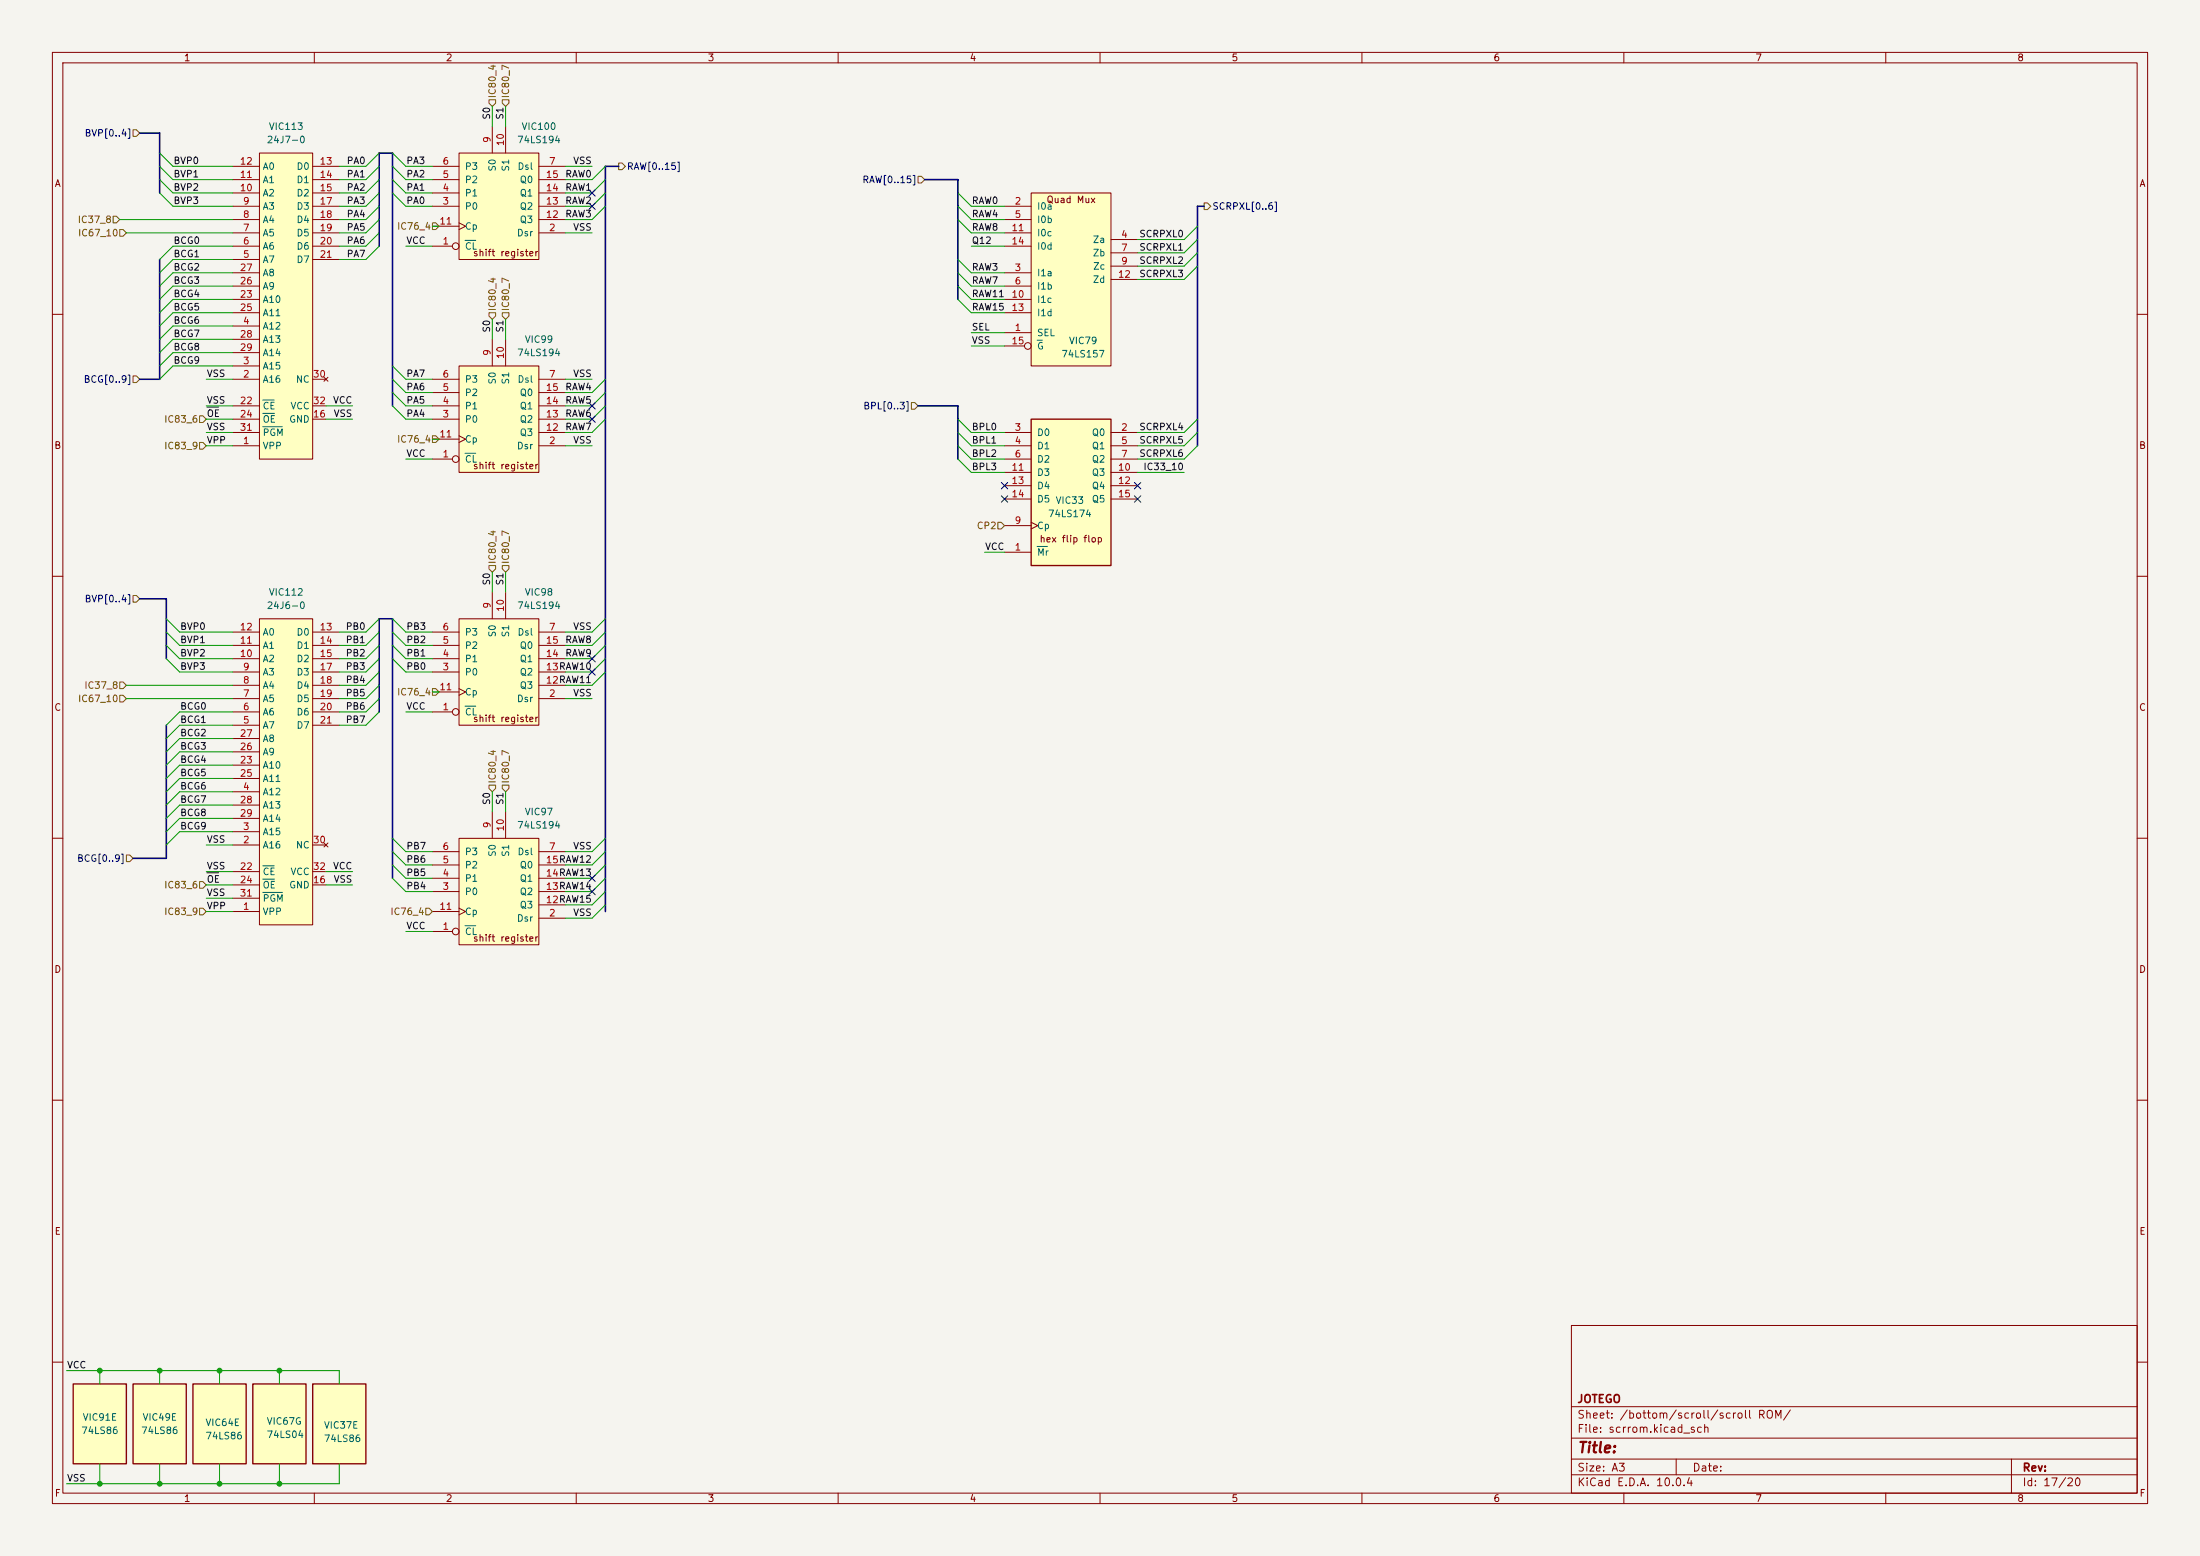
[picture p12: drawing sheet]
<svg xmlns="http://www.w3.org/2000/svg" width="420mm" height="297mm" viewBox="0 0 420 297" stroke-linecap="round" stroke-linejoin="round" font-family="sans-serif">
<path d="M0 0h420v297h-420z" fill="#f5f4ef" stroke="#f5f4ef" stroke-width=".19"/>
<g fill="none" stroke="#840000" stroke-width=".19">
<path d="M10 10h400v277h-400zM12 12h396v273h-396zM60 10v2M110 10v2M160 10v2M210 10v2M260 10v2M310 10v2M360 10v2M10 60h2M408 60h2M10 110h2"/>
<path d="M408 110h2M10 160h2M408 160h2M10 210h2M408 210h2M300 253h108v32h-108zM10 260h2M300 278.5h108M300 274.5h108M300 268.5h108M320 278.5v3M384 278.5v6.5"/>
<path d="M408 260h2M60 285v2M110 285v2M160 285v2M210 285v2M260 285v2M300 281.5h108M310 285v2M360 285v2"/>
</g>
<path d="M196.8 36.8h15.3v33.1h-15.3z" fill="#ffffc2"/>
<g fill="none" stroke="#840000" stroke-width=".19">
<path d="M191.8 39.4h5M196.8 36.8h15.3v33.1h-15.3zM191.8 52.1h5M191.8 41.9h5M191.8 54.6h5M191.8 57.2h5M191.8 44.5h5M191.8 59.7h5M191.8 47h5M212.1 45.7h5.1M212.1 48.3h5.1M212.1 50.8h5.1"/>
<path d="M212.1 53.3h5.1M191.8 63.5h5M191.8 66h3.8"/>
<circle cx="196.2" cy="66" r=".63"/>
</g>
<path d="M198 64.9h1" fill="none" stroke="#006464" stroke-width=".19"/>
<path d="M49.5 118.1h10.2v58.4h-10.2z" fill="#ffffc2"/>
<g fill="none" stroke="#840000" stroke-width=".19">
<path d="M49.5 118.1h10.2v58.4h-10.2zM44.4 138.4h5.1M44.4 135.9h5.1M44.4 133.4h5.1M44.4 130.8h5.1M44.4 128.3h5.1M44.4 125.7h5.1M44.4 123.2h5.1M44.4 120.7h5.1M59.7 138.4h5.1M59.7 135.9h5.1M59.7 133.4h5.1"/>
<path d="M59.7 130.8h5.1M59.7 128.3h5.1M59.7 125.7h5.1M59.7 123.2h5.1M59.7 120.7h5.1M44.4 158.8h5.1M44.4 151.1h5.1M44.4 146.1h5.1M44.4 148.6h5.1M44.4 143.5h5.1M44.4 141h5.1M44.4 153.7h5.1"/>
<path d="M44.4 156.2h5.1M44.4 161.3h5.1M44.4 174h5.1M44.4 168.9h5.1M44.4 166.4h5.1M44.4 171.5h5.1M59.7 161.3h2.5M59.7 168.9h2.5M59.7 166.4h2.5M61.8 160.9l.8 .8M62.6 160.9l-.8 .8"/>
</g>
<path d="M50.2 165.3h2.1M50.2 167.8h2.2M50.2 170.3h3.7" fill="none" stroke="#006464" stroke-width=".19"/>
<path d="M87.6 118.1h15.3v20.3h-15.3z" fill="#ffffc2"/>
<g fill="none" stroke="#840000" stroke-width=".19">
<path d="M87.6 118.1h15.3v20.3h-15.3zM94 113v5.1M96.5 113v5.1M82.5 135.9h3.9M82.5 128.3h5.1M82.5 125.7h5.1M82.5 123.2h5.1M82.5 120.7h5.1M82.5 132.1h5.1M87.6 131.4l1.3 .7-1.3 .6M102.9 133.4h5M102.9 128.3h5"/>
<path d="M102.9 125.7h5M102.9 123.2h5M102.9 120.7h5M102.9 130.8h5"/>
<circle cx="87" cy="135.9" r=".63"/>
</g>
<path d="M88.8 134.8h2" fill="none" stroke="#006464" stroke-width=".19"/>
<path d="M87.6 69.9h15.3v20.3h-15.3z" fill="#ffffc2"/>
<g fill="none" stroke="#840000" stroke-width=".19">
<path d="M82.5 77.5h5.1M82.5 74.9h5.1M82.5 72.4h5.1M87.6 69.9h15.3v20.3h-15.3zM94 64.8v5.1M96.5 64.8v5.1M102.9 77.5h5M102.9 74.9h5M102.9 72.4h5M82.5 87.6h3.9M82.5 80h5.1M82.5 83.8h5.1"/>
<path d="M87.6 83.2l1.3 .6-1.3 .7M102.9 85.1h5M102.9 80h5M102.9 82.6h5"/>
<circle cx="87" cy="87.6" r=".63"/>
</g>
<path d="M88.8 86.5h2" fill="none" stroke="#006464" stroke-width=".19"/>
<path d="M49.5 29.2h10.2v58.4h-10.2z" fill="#ffffc2"/>
<g fill="none" stroke="#840000" stroke-width=".19">
<path d="M44.4 39.4h5.1M44.4 36.8h5.1M44.4 34.3h5.1M44.4 31.8h5.1M49.5 29.2h10.2v58.4h-10.2zM59.7 39.4h5.1M59.7 36.8h5.1M59.7 34.3h5.1M59.7 31.8h5.1M44.4 49.5h5.1M44.4 47h5.1M44.4 44.5h5.1"/>
<path d="M44.4 41.9h5.1M44.4 57.2h5.1M44.4 59.7h5.1M44.4 54.6h5.1M44.4 52.1h5.1M59.7 49.5h5.1M59.7 47h5.1M59.7 44.5h5.1M59.7 41.9h5.1M44.4 72.4h5.1M44.4 69.9h5.1M44.4 62.2h5.1"/>
<path d="M44.4 77.5h5.1M44.4 64.8h5.1M44.4 67.3h5.1M59.7 72.4h2.5M59.7 77.5h2.5M61.8 72l.8 .8M62.6 72l-.8 .8M44.4 85.1h5.1M44.4 80h5.1M44.4 82.6h5.1M59.7 80h2.5"/>
</g>
<path d="M50.2 76.4h2.1M50.2 78.9h2.2M50.2 81.4h3.7" fill="none" stroke="#006464" stroke-width=".19"/>
<path d="M87.6 29.2h15.3v20.3h-15.3z" fill="#ffffc2"/>
<g fill="none" stroke="#840000" stroke-width=".19">
<path d="M82.5 39.4h5.1M82.5 36.8h5.1M82.5 34.3h5.1M82.5 31.8h5.1M87.6 29.2h15.3v20.3h-15.3zM94 24.1v5.1M96.5 24.1v5.1M102.9 39.4h5M102.9 36.8h5M102.9 34.3h5M102.9 31.8h5M82.5 47h3.9"/>
<path d="M82.5 43.2h5.1M87.6 42.5l1.3 .7-1.3 .6M102.9 44.5h5M102.9 41.9h5"/>
<circle cx="87" cy="47" r=".63"/>
</g>
<path d="M88.8 45.9h2" fill="none" stroke="#006464" stroke-width=".19"/>
<path d="M48.3 264.2h10.1v15.2h-10.1z" fill="#ffffc2"/>
<path d="M48.3 264.2h10.1v15.2h-10.1z" fill="none" stroke="#840000" stroke-width=".25"/>
<path d="M59.7 264.2h10.1v15.2h-10.1z" fill="#ffffc2"/>
<path d="M59.7 264.2h10.1v15.2h-10.1z" fill="none" stroke="#840000" stroke-width=".25"/>
<path d="M36.8 264.2h10.2v15.2h-10.2z" fill="#ffffc2"/>
<path d="M36.8 264.2h10.2v15.2h-10.2z" fill="none" stroke="#840000" stroke-width=".25"/>
<path d="M87.6 160h15.3v20.3h-15.3z" fill="#ffffc2"/>
<g fill="none" stroke="#840000" stroke-width=".19">
<path d="M94 154.9v5.1M96.5 154.9v5.1M82.5 177.8h3.9M82.5 170.2h5.1M82.5 167.6h5.1M82.5 165.1h5.1M82.5 162.6h5.1M82.5 174h5.1M87.6 160h15.3v20.3h-15.3zM87.6 173.4l1.3 .6-1.3 .6M102.9 175.3h5M102.9 170.2h5"/>
<path d="M102.9 167.6h5M102.9 165.1h5M102.9 162.6h5M102.9 172.7h5"/>
<circle cx="87" cy="177.8" r=".63"/>
</g>
<path d="M88.8 176.7h2" fill="none" stroke="#006464" stroke-width=".19"/>
<path d="M14 264.2h10.1v15.2h-10.1z" fill="#ffffc2"/>
<path d="M14 264.2h10.1v15.2h-10.1z" fill="none" stroke="#840000" stroke-width=".25"/>
<path d="M25.4 264.2h10.2v15.2h-10.2z" fill="#ffffc2"/>
<path d="M25.4 264.2h10.2v15.2h-10.2z" fill="none" stroke="#840000" stroke-width=".25"/>
<path d="M196.8 80h15.3v28h-15.3z" fill="#ffffc2"/>
<path d="M196.8 80h15.3v28h-15.3z" fill="none" stroke="#840000" stroke-width=".25"/>
<g fill="none" stroke="#840000" stroke-width=".19">
<path d="M191.8 82.6h5M191.8 85.1h5M191.8 87.6h5M191.8 90.2h5M191.8 92.7h5M191.8 95.3h5M196.8 99.7l1.3 .6-1.3 .7M212.1 82.6h5.1M212.1 85.1h5.1M212.1 87.6h5.1M212.1 90.2h5.1M212.1 92.7h5.1"/>
<path d="M212.1 95.3h5.1M191.8 105.4h5M191.8 100.3h5"/>
</g>
<path d="M198 104.3h2" fill="none" stroke="#006464" stroke-width=".19"/>
<g fill="none" stroke="#725600" stroke-width=".19">
<path d="M93.3 19.1h1.3v.6l-.6 .6-.7-.6zM95.9 19.1h1.3v.6l-.7 .6-.6-.6zM25.4 24.8h.6l.7 .6-.7 .6h-.6zM118.1 31.1h.6l.7 .7-.7 .6h-.6zM175.3 33.7h.6l.6 .6-.6 .6h-.6zM229.9 38.7h.6l.6 .7-.6 .6h-.6zM21.6 41.3h.6l.7 .6-.7 .6h-.6zM22.9 43.8h.6l.6 .7-.6 .6h-.6zM82.5 42.5h.7l.6 .7-.6 .6h-.7zM93.3 59.7h1.3v.6l-.6 .7-.7-.7zM95.9 59.7h1.3v.6l-.7 .7-.6-.7zM25.4 71.8h.6l.7 .6-.7 .6h-.6z"/>
<path d="M38.1 79.4h.6l.7 .6-.7 .6h-.6zM174 76.8h.6l.7 .7-.7 .6h-.6zM38.1 84.5h.6l.7 .6-.7 .6h-.6zM82.5 83.2h.7l.6 .6-.6 .7h-.7zM190.5 99.7h.6l.7 .6-.7 .7h-.6zM25.4 113.7h.6l.7 .6-.7 .6h-.6zM93.3 108h1.3v.6l-.6 .6-.7-.6zM95.9 108h1.3v.6l-.7 .6-.6-.6zM22.9 132.7h.6l.6 .7-.6 .6h-.6zM22.9 130.2h.6l.6 .6-.6 .6h-.6zM82.5 131.4h.7l.6 .7-.6 .6h-.7zM93.3 149.9h1.3v.6l-.6 .6-.7-.6z"/>
<path d="M95.9 149.9h1.3v.6l-.7 .6-.6-.6zM24.1 163.2h.7l.6 .6-.6 .7h-.7zM38.1 168.3h.6l.7 .6-.7 .6h-.6zM38.1 173.4h.6l.7 .6-.7 .6h-.6zM81.3 173.4h.6l.6 .6-.6 .6h-.6z"/>
</g>
<path d="M39.5 77.7h2.2M39.5 166.6h2.2" fill="none" stroke="#0f0f0f" stroke-width=".19"/>
<path d="M26.7 25.4h3.8v11.4M118.1 31.8h-2.5v142.2M176.5 34.3h6.4v22.9M229.9 39.4h-1.3v45.7M30.5 49.5v22.9h-3.8M72.4 47v-17.8h2.5v48.3M175.3 77.5h7.6v10.1M26.7 114.3h5v11.4M31.7 138.4v25.4h-6.3M72.4 135.9v-17.8h2.5v49.5" fill="none" stroke="#000084" stroke-width=".3"/>
<g fill="none" stroke="#009600" stroke-width=".19">
<path d="M30.5 34.3l2.5 2.5h11.4M30.5 36.8l2.5 2.6h11.4M30.5 31.8l2.5 2.5h11.4M30.5 29.2l2.5 2.6h11.4M72.4 39.4l-2.6 2.5h-5M72.4 34.3l-2.6 2.5h-5M72.4 36.8l-2.6 2.6h-5M72.4 31.8l-2.6 2.5h-5M72.4 29.2l-2.6 2.6h-5M74.9 34.3l2.6 2.5h5M74.9 36.8l2.6 2.6h5M74.9 31.8l2.6 2.5h5"/>
<path d="M74.9 29.2l2.6 2.6h5M94 20.3v3.8M96.5 20.3v3.8M107.9 31.8h5.1M115.6 39.4l-2.6 2.5h-5.1M115.6 34.3l-2.6 2.5h-5.1M115.6 36.8l-2.6 2.6h-5.1M115.6 31.8l-2.6 2.5h-5.1M182.9 39.4l2.5 2.5h6.4M182.9 36.8l2.5 2.6h6.4M22.9 41.9h21.5M24.1 44.5h20.3"/>
<path d="M44.4 52.1h-11.4l-2.5 2.5M44.4 54.6h-11.4l-2.5 2.6M44.4 57.2h-11.4l-2.5 2.5M44.4 59.7h-11.4l-2.5 2.5M44.4 47h-11.4l-2.5 2.5M44.4 49.5h-11.4l-2.5 2.6M72.4 41.9l-2.6 2.6h-5M72.4 44.5l-2.6 2.5h-5M72.4 47l-2.6 2.5h-5M77.5 47h5M82.5 43.2h1.3M107.9 44.5h5.1"/>
<path d="M182.9 49.5l2.5 2.6h6.4M182.9 52.1l2.5 2.5h6.4M182.9 54.6l2.5 2.6h6.4M182.9 57.2l2.5 2.5h6.4M182.9 41.9l2.5 2.6h6.4M185.4 47h6.4M228.6 50.8l-2.5 2.5h-8.9M228.6 48.3l-2.5 2.5h-8.9M228.6 43.2l-2.5 2.5h-8.9M228.6 45.7l-2.5 2.6h-8.9M39.4 72.4h5M39.4 77.5h5"/>
<path d="M44.4 62.2h-11.4l-2.5 2.6M44.4 64.8h-11.4l-2.5 2.5M44.4 67.3h-11.4l-2.5 2.6M44.4 69.9h-11.4l-2.5 2.5M62.2 77.5h5.1M74.9 72.4l2.6 2.5h5M74.9 69.9l2.6 2.5h5M74.9 74.9l2.6 2.6h5M74.9 77.5l2.6 2.5h5M94 61v3.8M96.5 61v3.8M107.9 72.4h5.1"/>
<path d="M115.6 72.4l-2.6 2.5h-5.1M115.6 74.9l-2.6 2.6h-5.1M115.6 77.5l-2.6 2.5h-5.1M185.4 63.5h6.4M185.4 66h6.4M39.4 85.1h5M39.4 82.6h5M39.4 80h5M62.2 80h5.1M77.5 87.6h5M82.5 83.8h1.3M107.9 85.1h5.1"/>
<path d="M115.6 80l-2.6 2.6h-5.1M182.9 87.6l2.5 2.6h6.4M182.9 85.1l2.5 2.5h6.4M182.9 82.6l2.5 2.5h6.4M182.9 80l2.5 2.6h6.4M217.2 90.2h8.9M228.6 85.1l-2.5 2.5h-8.9M228.6 82.6l-2.5 2.5h-8.9M228.6 80l-2.5 2.6h-8.9M31.7 118.1l2.6 2.6h10.1M72.4 118.1l-2.6 2.6h-5M74.9 118.1l2.6 2.6h5"/>
<path d="M94 109.2v3.8M96.5 109.2v3.8M115.6 118.1l-2.6 2.6h-5.1M188 105.4h3.8M24.1 133.4h20.3M24.1 130.8h20.3M31.7 125.7l2.6 2.6h10.1M31.7 120.7l2.6 2.5h10.1M31.7 123.2l2.6 2.5h10.1M44.4 135.9h-10.1l-2.6 2.5M44.4 138.4h-10.1l-2.6 2.6M72.4 133.4l-2.6 2.5h-5"/>
<path d="M72.4 125.7l-2.6 2.6h-5M72.4 135.9l-2.6 2.5h-5M72.4 130.8l-2.6 2.6h-5M72.4 120.7l-2.6 2.5h-5M72.4 128.3l-2.6 2.5h-5M72.4 123.2l-2.6 2.5h-5M74.9 125.7l2.6 2.6h5M74.9 120.7l2.6 2.5h5M74.9 123.2l2.6 2.5h5M77.5 135.9h5M82.5 132.1h1.3M107.9 133.4h5.1"/>
<path d="M115.6 125.7l-2.6 2.6h-5.1M115.6 120.7l-2.6 2.5h-5.1M115.6 128.3l-2.6 2.5h-5.1M115.6 123.2l-2.6 2.5h-5.1M44.4 143.5h-10.1l-2.6 2.6M44.4 156.2h-10.1l-2.6 2.6M44.4 146.1h-10.1l-2.6 2.5M44.4 148.6h-10.1l-2.6 2.5M44.4 158.8h-10.1l-2.6 2.5M44.4 153.7h-10.1l-2.6 2.5M44.4 151.1h-10.1l-2.6 2.6M44.4 141h-10.1l-2.6 2.5"/>
<path d="M94 151.1v3.8M96.5 151.1v3.8M39.4 166.4h5M39.4 174h5M39.4 168.9h5M39.4 171.5h5M39.4 161.3h5M62.2 166.4h5.1M62.2 168.9h5.1M74.9 160l2.6 2.6h5M74.9 165.1l2.6 2.5h5M74.9 162.6l2.6 2.5h5"/>
<path d="M74.9 167.6l2.6 2.6h5M77.5 177.8h5M115.6 160l-2.6 2.6h-5.1M115.6 165.1l-2.6 2.5h-5.1M115.6 172.7l-2.6 2.6h-5.1M115.6 162.6l-2.6 2.5h-5.1M115.6 167.6l-2.6 2.6h-5.1M115.6 170.2l-2.6 2.5h-5.1M12.7 261.6h52.1v2.6M19 261.6v2.6M19 279.4v3.8M30.5 261.6v2.6"/>
<path d="M30.5 279.4v3.8M41.9 261.6v2.6M41.9 279.4v3.8M53.3 261.6v2.6M53.3 279.4v3.8M64.8 279.4v3.8h-52.1"/>
</g>
<g fill="none" stroke="#000084" stroke-width=".19">
<path d="M112.4 38.8l1.2 1.2M112.4 36.2l1.2 1.2M113.6 38.8l-1.2 1.2M113.6 36.2l-1.2 1.2M112.4 79.4l1.2 1.2M112.4 76.9l1.2 1.2M113.6 79.4l-1.2 1.2M113.6 76.9l-1.2 1.2M191.2 94.6l1.2 1.3M191.2 92.1l1.2 1.2M192.4 94.6l-1.2 1.3M192.4 92.1l-1.2 1.2"/>
<path d="M216.6 92.1l1.2 1.2M216.6 94.6l1.2 1.3M217.8 92.1l-1.2 1.2M217.8 94.6l-1.2 1.3M112.4 127.7l1.2 1.2M112.4 125.1l1.2 1.2M113.6 127.7l-1.2 1.2M113.6 125.1l-1.2 1.2M112.4 169.6l1.2 1.2M112.4 167l1.2 1.2M113.6 169.6l-1.2 1.2M113.6 167l-1.2 1.2"/>
</g>
<g fill="#009600" stroke="#009600" stroke-width=".19">
<circle cx="19" cy="261.6" r=".46"/>
<circle cx="30.5" cy="261.6" r=".46"/>
<circle cx="53.3" cy="261.6" r=".46"/>
<circle cx="53.3" cy="283.2" r=".46"/>
<circle cx="41.9" cy="283.2" r=".46"/>
<circle cx="19" cy="283.2" r=".46"/>
<circle cx="41.9" cy="261.6" r=".46"/>
<circle cx="30.5" cy="283.2" r=".46"/>
</g>
<text font-size="2" fill="#840000" x="301" y="277.8">Title:</text>
<g font-size="1.5" fill="#840000">
<text x="301" y="268.1">JOTEGO</text>
<text x="301" y="273.8">File: scrrom.kicad_sch</text>
<text x="301" y="271.1">Sheet: /bottom/scroll/scroll ROM/</text>
<text x="301" y="281.2">Size: A3</text>
<text x="323" y="281.2">Date:</text>
<text x="386" y="281.2">Rev:</text>
<text x="301" y="284">KiCad E.D.A. 10.0.4</text>
<text x="386" y="284">Id: 17/20</text>
</g>
<g font-size="1.3" fill="#840000">
<text x="35" y="12">1</text>
<text x="85" y="12">2</text>
<text x="135" y="12">3</text>
<text x="185" y="12">4</text>
<text x="235" y="12">5</text>
<text x="285" y="12">6</text>
<text x="335" y="12">7</text>
<text x="385" y="12">8</text>
<text x="10.3" y="36">A</text>
<text x="408.3" y="36">A</text>
<text x="199.7" y="39.1">Quad Mux</text>
<text x="90.2" y="49.2">shift register</text>
<text x="10.3" y="86">B</text>
<text x="90.2" y="89.9">shift register</text>
<text x="408.2" y="86">B</text>
<text x="198.4" y="103.8">hex flip flop</text>
<text x="10.3" y="136">C</text>
<text x="408.2" y="136">C</text>
<text x="90.2" y="138.1">shift register</text>
<text x="10.3" y="186">D</text>
<text x="90.2" y="180">shift register</text>
<text x="408.2" y="186">D</text>
<text x="10.3" y="236">E</text>
<text x="408.3" y="236">E</text>
<text x="10.3" y="286">F</text>
<text x="35" y="287">1</text>
<text x="85" y="287">2</text>
<text x="135" y="287">3</text>
<text x="185" y="287">4</text>
<text x="235" y="287">5</text>
<text x="285" y="287">6</text>
<text x="335" y="287">7</text>
<text x="385" y="287">8</text>
<text x="408.3" y="286">F</text>
</g>
<g font-size="1.3" fill="#0f0f0f">
<text x="93.9" y="22.9" transform="rotate(-90 93.9 22.9)">S0</text>
<text x="96.4" y="22.9" transform="rotate(-90 96.4 22.9)">S1</text>
<text x="33" y="31.6">BVP0</text>
<text x="33" y="34.2">BVP1</text>
<text x="66.1" y="34.2">PA1</text>
<text x="66.1" y="31.6">PA0</text>
<text x="77.5" y="34.2">PA2</text>
<text x="77.5" y="31.6">PA3</text>
<text x="107.8" y="34.2">RAW0</text>
<text x="109.3" y="31.6">VSS</text>
<text x="33" y="36.7">BVP2</text>
<text x="33" y="39.2">BVP3</text>
<text x="66.1" y="39.2">PA3</text>
<text x="66.1" y="41.8">PA4</text>
<text x="66.1" y="36.7">PA2</text>
<text x="77.5" y="36.7">PA1</text>
<text x="77.5" y="39.2">PA0</text>
<text x="107.8" y="36.7">RAW1</text>
<text x="107.8" y="39.2">RAW2</text>
<text x="107.8" y="41.8">RAW3</text>
<text x="185.4" y="39.2">RAW0</text>
<text x="185.4" y="41.8">RAW4</text>
<text x="33" y="46.9">BCG0</text>
<text x="66.1" y="46.9">PA6</text>
<text x="66.1" y="44.3">PA5</text>
<text x="77.5" y="46.9">VCC</text>
<text x="109.3" y="44.3">VSS</text>
<text x="185.4" y="46.9">Q12</text>
<text x="185.4" y="44.3">RAW8</text>
<text x="217.4" y="45.6">SCRPXL0</text>
<text x="33" y="51.9">BCG2</text>
<text x="33" y="49.4">BCG1</text>
<text x="66.1" y="49.4">PA7</text>
<text x="185.4" y="51.9">RAW3</text>
<text x="217.4" y="53.2">SCRPXL3</text>
<text x="217.4" y="50.7">SCRPXL2</text>
<text x="217.4" y="48.1">SCRPXL1</text>
<text x="33" y="59.6">BCG5</text>
<text x="33" y="54.5">BCG3</text>
<text x="33" y="57">BCG4</text>
<text x="185.4" y="59.6">RAW15</text>
<text x="185.4" y="57">RAW11</text>
<text x="185.4" y="54.5">RAW7</text>
<text x="33" y="62.1">BCG6</text>
<text x="33" y="64.6">BCG7</text>
<text x="93.9" y="63.6" transform="rotate(-90 93.9 63.6)">S0</text>
<text x="96.4" y="63.6" transform="rotate(-90 96.4 63.6)">S1</text>
<text x="185.4" y="63.4">SEL</text>
<text x="185.4" y="65.9">VSS</text>
<text x="33" y="67.2">BCG8</text>
<text x="33" y="69.7">BCG9</text>
<text x="39.4" y="72.3">VSS</text>
<text x="39.4" y="77.3">VSS</text>
<text x="63.5" y="77.3">VCC</text>
<text x="77.5" y="72.3">PA7</text>
<text x="77.5" y="74.8">PA6</text>
<text x="77.5" y="77.3">PA5</text>
<text x="107.8" y="77.3">RAW5</text>
<text x="107.8" y="74.8">RAW4</text>
<text x="109.3" y="72.3">VSS</text>
<text x="39.4" y="82.4">VSS</text>
<text x="39.4" y="79.9">OE</text>
<text x="63.6" y="79.9">VSS</text>
<text x="77.5" y="79.9">PA4</text>
<text x="107.8" y="82.4">RAW7</text>
<text x="107.8" y="79.9">RAW6</text>
<text x="185.4" y="82.4">BPL0</text>
<text x="217.4" y="82.4">SCRPXL4</text>
<text x="39.4" y="85">VPP</text>
<text x="77.5" y="87.5">VCC</text>
<text x="109.3" y="85">VSS</text>
<text x="185.4" y="87.5">BPL2</text>
<text x="185.4" y="85">BPL1</text>
<text x="217.4" y="85">SCRPXL5</text>
<text x="217.4" y="87.5">SCRPXL6</text>
<text x="185.4" y="90">BPL3</text>
<text x="218.2" y="90">IC33_10</text>
<text x="188" y="105.3">VCC</text>
<text x="93.9" y="111.8" transform="rotate(-90 93.9 111.8)">S0</text>
<text x="96.4" y="111.8" transform="rotate(-90 96.4 111.8)">S1</text>
<text x="34.3" y="123.1">BVP1</text>
<text x="34.3" y="125.6">BVP2</text>
<text x="34.3" y="120.5">BVP0</text>
<text x="65.9" y="123.1">PB1</text>
<text x="65.9" y="125.6">PB2</text>
<text x="65.9" y="120.5">PB0</text>
<text x="77.5" y="123.1">PB2</text>
<text x="77.5" y="120.5">PB3</text>
<text x="77.5" y="125.6">PB1</text>
<text x="107.8" y="125.6">RAW9</text>
<text x="107.8" y="123.1">RAW8</text>
<text x="109.3" y="120.5">VSS</text>
<text x="34.3" y="128.1">BVP3</text>
<text x="65.9" y="128.1">PB3</text>
<text x="65.9" y="130.7">PB4</text>
<text x="77.5" y="128.1">PB0</text>
<text x="34.3" y="135.8">BCG0</text>
<text x="65.9" y="133.2">PB5</text>
<text x="65.9" y="135.8">PB6</text>
<text x="77.5" y="135.8">VCC</text>
<text x="109.3" y="133.2">VSS</text>
<text x="34.3" y="140.8">BCG2</text>
<text x="34.3" y="138.3">BCG1</text>
<text x="34.3" y="143.4">BCG3</text>
<text x="65.9" y="138.3">PB7</text>
<text x="34.3" y="145.9">BCG4</text>
<text x="34.3" y="148.5">BCG5</text>
<text x="34.3" y="153.5">BCG7</text>
<text x="34.3" y="151">BCG6</text>
<text x="93.9" y="153.8" transform="rotate(-90 93.9 153.8)">S0</text>
<text x="96.4" y="153.8" transform="rotate(-90 96.4 153.8)">S1</text>
<text x="34.3" y="158.6">BCG9</text>
<text x="34.3" y="156.1">BCG8</text>
<text x="39.4" y="161.2">VSS</text>
<text x="39.4" y="166.2">VSS</text>
<text x="63.5" y="166.2">VCC</text>
<text x="77.5" y="165">PB6</text>
<text x="77.5" y="167.5">PB5</text>
<text x="77.5" y="162.4">PB7</text>
<text x="109.3" y="162.4">VSS</text>
<text x="39.4" y="168.8">OE</text>
<text x="39.4" y="171.3">VSS</text>
<text x="39.4" y="173.9">VPP</text>
<text x="63.6" y="168.8">VSS</text>
<text x="77.5" y="170.1">PB4</text>
<text x="77.5" y="177.7">VCC</text>
<text x="109.3" y="175.1">VSS</text>
<text x="12.7" y="261.5">VCC</text>
<text x="12.7" y="283.1">VSS</text>
</g>
<g font-size="1.3" fill="#725600">
<text x="95" y="18.9" transform="rotate(-90 95 18.9)">IC80_4</text>
<text x="97.5" y="18.9" transform="rotate(-90 97.5 18.9)">IC80_7</text>
<text x="14.7" y="42.9">IC37_8</text>
<text x="14.8" y="45.4">IC67_10</text>
<text x="75.7" y="44.2">IC76_4</text>
<text x="95" y="59.5" transform="rotate(-90 95 59.5)">IC80_4</text>
<text x="97.5" y="59.5" transform="rotate(-90 97.5 59.5)">IC80_7</text>
<text x="31.2" y="81">IC83_6</text>
<text x="31.2" y="86.1">IC83_9</text>
<text x="75.7" y="84.8">IC76_4</text>
<text x="186.4" y="101.3">CP2</text>
<text x="95" y="107.8" transform="rotate(-90 95 107.8)">IC80_4</text>
<text x="97.5" y="107.8" transform="rotate(-90 97.5 107.8)">IC80_7</text>
<text x="16" y="131.8">IC37_8</text>
<text x="14.8" y="134.3">IC67_10</text>
<text x="75.7" y="133.1">IC76_4</text>
<text x="95" y="149.7" transform="rotate(-90 95 149.7)">IC80_4</text>
<text x="97.5" y="149.7" transform="rotate(-90 97.5 149.7)">IC80_7</text>
<text x="31.2" y="169.9">IC83_6</text>
<text x="31.2" y="175">IC83_9</text>
<text x="74.4" y="175">IC76_4</text>
</g>
<g font-size="1.3" fill="#000084">
<text x="16.1" y="26.4">BVP[0..4]</text>
<text x="119.6" y="32.7">RAW[0..15]</text>
<text x="164.5" y="35.3">RAW[0..15]</text>
<text x="231.3" y="40.3">SCRPXL[0..6]</text>
<text x="15.9" y="73.4">BCG[0..9]</text>
<text x="164.7" y="78.4">BPL[0..3]</text>
<text x="16.1" y="115.3">BVP[0..4]</text>
<text x="14.6" y="164.8">BCG[0..9]</text>
</g>
<g font-size="1.3" fill="#006464">
<text x="50.8" y="27.6">24J7-0</text>
<text x="51.2" y="25.1">VIC113</text>
<text x="98.6" y="27.6">74LS194</text>
<text x="99.5" y="25.1">VIC100</text>
<text x="50" y="35.3">A1</text>
<text x="50" y="32.7">A0</text>
<text x="56.5" y="32.7">D0</text>
<text x="56.5" y="35.3">D1</text>
<text x="88.6" y="35.3">P2</text>
<text x="88.6" y="32.7">P3</text>
<text x="95" y="32.8" transform="rotate(-90 95 32.8)">S0</text>
<text x="97.5" y="32.8" transform="rotate(-90 97.5 32.8)">S1</text>
<text x="98.7" y="32.7">Dsl</text>
<text x="99.1" y="35.3">Q0</text>
<text x="50" y="40.3">A3</text>
<text x="50" y="37.8">A2</text>
<text x="56.5" y="37.8">D2</text>
<text x="56.5" y="40.3">D3</text>
<text x="88.6" y="40.3">P0</text>
<text x="88.6" y="37.8">P1</text>
<text x="99.1" y="40.3">Q2</text>
<text x="99.1" y="37.8">Q1</text>
<text x="197.9" y="40.3">I0a</text>
<text x="50" y="48">A6</text>
<text x="50" y="45.4">A5</text>
<text x="50" y="42.9">A4</text>
<text x="56.5" y="42.9">D4</text>
<text x="56.5" y="45.4">D5</text>
<text x="56.5" y="48">D6</text>
<text x="88.6" y="48">CL</text>
<text x="88.6" y="44.2">Cp</text>
<text x="98.6" y="45.4">Dsr</text>
<text x="99.1" y="42.9">Q3</text>
<text x="197.9" y="42.9">I0b</text>
<text x="197.9" y="45.4">I0c</text>
<text x="197.9" y="48">I0d</text>
<text x="208.5" y="46.7">Za</text>
<text x="50" y="50.5">A7</text>
<text x="50" y="53">A8</text>
<text x="56.5" y="50.5">D7</text>
<text x="197.9" y="53">I1a</text>
<text x="208.5" y="49.2">Zb</text>
<text x="208.6" y="51.8">Zc</text>
<text x="50" y="58.1">A10</text>
<text x="50" y="55.6">A9</text>
<text x="197.9" y="55.6">I1b</text>
<text x="197.9" y="58.1">I1c</text>
<text x="208.5" y="54.3">Zd</text>
<text x="50" y="63.2">A12</text>
<text x="50" y="60.7">A11</text>
<text x="50" y="65.7">A13</text>
<text x="100.1" y="65.7">VIC99</text>
<text x="197.9" y="64.5">SEL</text>
<text x="197.9" y="60.7">I1d</text>
<text x="204" y="66">VIC79</text>
<text x="50" y="70.8">A15</text>
<text x="50" y="68.3">A14</text>
<text x="98.6" y="68.3">74LS194</text>
<text x="197.9" y="67">G</text>
<text x="202.5" y="68.5">74LS157</text>
<text x="50" y="73.4">A16</text>
<text x="56.4" y="73.4">NC</text>
<text x="88.6" y="75.9">P2</text>
<text x="88.6" y="73.4">P3</text>
<text x="95" y="73.5" transform="rotate(-90 95 73.5)">S0</text>
<text x="97.5" y="73.5" transform="rotate(-90 97.5 73.5)">S1</text>
<text x="98.7" y="73.4">Dsl</text>
<text x="99.1" y="75.9">Q0</text>
<text x="50" y="78.4">CE</text>
<text x="50" y="81">OE</text>
<text x="50" y="83.5">PGM</text>
<text x="55.1" y="81">GND</text>
<text x="55.4" y="78.4">VCC</text>
<text x="88.6" y="81">P0</text>
<text x="88.6" y="78.4">P1</text>
<text x="99.1" y="83.5">Q3</text>
<text x="99.1" y="81">Q2</text>
<text x="99.1" y="78.4">Q1</text>
<text x="197.9" y="83.5">D0</text>
<text x="208.3" y="83.5">Q0</text>
<text x="50" y="86.1">VPP</text>
<text x="88.6" y="88.6">CL</text>
<text x="88.6" y="84.8">Cp</text>
<text x="98.6" y="86.1">Dsr</text>
<text x="197.9" y="86.1">D1</text>
<text x="197.9" y="88.6">D2</text>
<text x="208.3" y="86.1">Q1</text>
<text x="208.3" y="88.6">Q2</text>
<text x="197.9" y="91.1">D3</text>
<text x="197.9" y="93.7">D4</text>
<text x="208.3" y="91.1">Q3</text>
<text x="208.3" y="93.7">Q4</text>
<text x="197.9" y="101.3">Cp</text>
<text x="197.9" y="96.2">D5 VIC33</text>
<text x="200" y="99">74LS174</text>
<text x="208.3" y="96.2">Q5</text>
<text x="197.9" y="106.4">Mr</text>
<text x="50.8" y="116.5">24J6-0</text>
<text x="51.2" y="114">VIC112</text>
<text x="98.6" y="116.5">74LS194</text>
<text x="100.1" y="114">VIC98</text>
<text x="50" y="124.2">A1</text>
<text x="50" y="121.6">A0</text>
<text x="56.5" y="121.6">D0</text>
<text x="56.5" y="124.2">D1</text>
<text x="88.6" y="124.2">P2</text>
<text x="88.6" y="121.6">P3</text>
<text x="95" y="121.7" transform="rotate(-90 95 121.7)">S0</text>
<text x="97.5" y="121.7" transform="rotate(-90 97.5 121.7)">S1</text>
<text x="98.7" y="121.6">Dsl</text>
<text x="99.1" y="124.2">Q0</text>
<text x="50" y="131.8">A4</text>
<text x="50" y="129.2">A3</text>
<text x="50" y="126.7">A2</text>
<text x="56.5" y="126.7">D2</text>
<text x="56.5" y="129.2">D3</text>
<text x="56.5" y="131.8">D4</text>
<text x="88.6" y="129.2">P0</text>
<text x="88.6" y="126.7">P1</text>
<text x="99.1" y="131.8">Q3</text>
<text x="99.1" y="129.2">Q2</text>
<text x="99.1" y="126.7">Q1</text>
<text x="50" y="136.9">A6</text>
<text x="50" y="134.3">A5</text>
<text x="56.5" y="134.3">D5</text>
<text x="56.5" y="136.9">D6</text>
<text x="88.6" y="136.9">CL</text>
<text x="88.6" y="133.1">Cp</text>
<text x="98.6" y="134.3">Dsr</text>
<text x="50" y="139.4">A7</text>
<text x="50" y="141.9">A8</text>
<text x="56.5" y="139.4">D7</text>
<text x="50" y="147">A10</text>
<text x="50" y="149.6">A11</text>
<text x="50" y="144.5">A9</text>
<text x="50" y="152.1">A12</text>
<text x="50" y="154.6">A13</text>
<text x="100.1" y="155.9">VIC97</text>
<text x="50" y="159.7">A15</text>
<text x="50" y="157.2">A14</text>
<text x="98.6" y="158.5">74LS194</text>
<text x="50" y="162.3">A16</text>
<text x="50" y="167.3">CE</text>
<text x="55.4" y="167.3">VCC</text>
<text x="56.4" y="162.3">NC</text>
<text x="88.6" y="166.1">P2</text>
<text x="88.6" y="163.5">P3</text>
<text x="95" y="163.7" transform="rotate(-90 95 163.7)">S0</text>
<text x="97.5" y="163.7" transform="rotate(-90 97.5 163.7)">S1</text>
<text x="98.7" y="163.5">Dsl</text>
<text x="99.1" y="166.1">Q0</text>
<text x="50" y="169.9">OE</text>
<text x="50" y="172.4">PGM</text>
<text x="55.1" y="169.9">GND</text>
<text x="88.6" y="171.2">P0</text>
<text x="88.6" y="168.6">P1</text>
<text x="99.1" y="173.7">Q3</text>
<text x="99.1" y="171.2">Q2</text>
<text x="99.1" y="168.6">Q1</text>
<text x="50" y="175">VPP</text>
<text x="88.6" y="178.8">CL</text>
<text x="88.6" y="175">Cp</text>
<text x="98.6" y="176.2">Dsr</text>
<text x="15.4" y="274">74LS86</text>
<text x="15.7" y="271.5">VIC91E</text>
<text x="26.8" y="274">74LS86</text>
<text x="27.1" y="271.5">VIC49E</text>
<text x="39.1" y="272.5">VIC64E</text>
<text x="39.1" y="275">74LS86</text>
<text x="50.8" y="272.2">VIC67G</text>
<text x="50.8" y="274.8">74LS04</text>
<text x="61.7" y="273">VIC37E</text>
<text x="61.7" y="275.5">74LS86</text>
</g>
<g font-size="1.3" fill="#a90000">
<text x="94" y="27.4" transform="rotate(-90 94 27.4)">9</text>
<text x="96.5" y="28" transform="rotate(-90 96.5 28)">10</text>
<text x="45.7" y="34.3">11</text>
<text x="45.7" y="31.7">12</text>
<text x="60.9" y="31.7">13</text>
<text x="60.9" y="34.3">14</text>
<text x="84.4" y="34.3">5</text>
<text x="84.4" y="31.7">6</text>
<text x="104.1" y="34.3">15</text>
<text x="104.7" y="31.7">7</text>
<text x="45.7" y="36.8">10</text>
<text x="46.3" y="41.9">8</text>
<text x="46.3" y="39.3">9</text>
<text x="60.9" y="36.8">15</text>
<text x="60.9" y="39.3">17</text>
<text x="60.9" y="41.9">18</text>
<text x="84.4" y="39.3">3</text>
<text x="84.4" y="36.8">4</text>
<text x="104.1" y="41.9">12</text>
<text x="104.1" y="39.3">13</text>
<text x="104.1" y="36.8">14</text>
<text x="193.6" y="39.3">2</text>
<text x="193.6" y="41.9">5</text>
<text x="46.3" y="47">6</text>
<text x="46.3" y="44.4">7</text>
<text x="60.9" y="44.4">19</text>
<text x="60.9" y="47">20</text>
<text x="83.8" y="43.2">11</text>
<text x="84.4" y="47">1</text>
<text x="104.7" y="44.4">2</text>
<text x="193" y="44.4">11</text>
<text x="193" y="47">14</text>
<text x="213.9" y="45.7">4</text>
<text x="45.7" y="52">27</text>
<text x="46.3" y="49.5">5</text>
<text x="60.9" y="49.5">21</text>
<text x="193.6" y="52">3</text>
<text x="213.3" y="53.3">12</text>
<text x="213.9" y="48.2">7</text>
<text x="213.9" y="50.8">9</text>
<text x="45.7" y="57.1">23</text>
<text x="45.7" y="59.7">25</text>
<text x="45.7" y="54.6">26</text>
<text x="193" y="57.1">10</text>
<text x="193" y="59.7">13</text>
<text x="193.6" y="54.6">6</text>
<text x="45.7" y="64.7">28</text>
<text x="46.3" y="62.2">4</text>
<text x="193.6" y="63.5">1</text>
<text x="45.7" y="67.3">29</text>
<text x="46.3" y="69.8">3</text>
<text x="94" y="68" transform="rotate(-90 94 68)">9</text>
<text x="96.5" y="68.6" transform="rotate(-90 96.5 68.6)">10</text>
<text x="193" y="66">15</text>
<text x="45.7" y="77.4">22</text>
<text x="46.3" y="72.4">2</text>
<text x="59.6" y="72.4">30</text>
<text x="59.6" y="77.4">32</text>
<text x="84.4" y="77.4">4</text>
<text x="84.4" y="74.9">5</text>
<text x="84.4" y="72.4">6</text>
<text x="104.1" y="77.4">14</text>
<text x="104.1" y="74.9">15</text>
<text x="104.7" y="72.4">7</text>
<text x="45.7" y="80">24</text>
<text x="45.7" y="82.5">31</text>
<text x="59.6" y="80">16</text>
<text x="83.8" y="83.8">11</text>
<text x="84.4" y="80">3</text>
<text x="104.1" y="82.5">12</text>
<text x="104.1" y="80">13</text>
<text x="193.6" y="82.5">3</text>
<text x="213.9" y="82.5">2</text>
<text x="46.3" y="85.1">1</text>
<text x="84.4" y="87.6">1</text>
<text x="104.7" y="85.1">2</text>
<text x="193.6" y="85.1">4</text>
<text x="193.6" y="87.6">6</text>
<text x="213.9" y="85.1">5</text>
<text x="213.9" y="87.6">7</text>
<text x="193" y="90.1">11</text>
<text x="193" y="92.7">13</text>
<text x="193" y="95.2">14</text>
<text x="213.3" y="90.1">10</text>
<text x="213.3" y="92.7">12</text>
<text x="213.3" y="95.2">15</text>
<text x="193.6" y="100.3">9</text>
<text x="193.6" y="105.4">1</text>
<text x="94" y="116.3" transform="rotate(-90 94 116.3)">9</text>
<text x="96.5" y="116.9" transform="rotate(-90 96.5 116.9)">10</text>
<text x="45.7" y="125.7">10</text>
<text x="45.7" y="123.2">11</text>
<text x="45.7" y="120.6">12</text>
<text x="60.9" y="120.6">13</text>
<text x="60.9" y="123.2">14</text>
<text x="60.9" y="125.7">15</text>
<text x="84.4" y="125.7">4</text>
<text x="84.4" y="123.2">5</text>
<text x="84.4" y="120.6">6</text>
<text x="104.1" y="125.7">14</text>
<text x="104.1" y="123.2">15</text>
<text x="104.7" y="120.6">7</text>
<text x="46.3" y="130.8">8</text>
<text x="46.3" y="128.2">9</text>
<text x="60.9" y="128.2">17</text>
<text x="60.9" y="130.8">18</text>
<text x="84.4" y="128.2">3</text>
<text x="104.1" y="130.8">12RAW11</text>
<text x="104.1" y="128.2">13RAW10</text>
<text x="46.3" y="135.9">6</text>
<text x="46.3" y="133.3">7</text>
<text x="60.9" y="133.3">19</text>
<text x="60.9" y="135.9">20</text>
<text x="83.8" y="132.1">11</text>
<text x="84.4" y="135.9">1</text>
<text x="104.7" y="133.3">2</text>
<text x="45.7" y="143.5">26</text>
<text x="45.7" y="140.9">27</text>
<text x="46.3" y="138.4">5</text>
<text x="60.9" y="138.4">21</text>
<text x="45.7" y="146">23</text>
<text x="45.7" y="148.6">25</text>
<text x="45.7" y="153.6">28</text>
<text x="46.3" y="151.1">4</text>
<text x="45.7" y="156.2">29</text>
<text x="46.3" y="161.3">2</text>
<text x="46.3" y="158.7">3</text>
<text x="59.6" y="161.3">30</text>
<text x="94" y="158.2" transform="rotate(-90 94 158.2)">9</text>
<text x="96.5" y="158.8" transform="rotate(-90 96.5 158.8)">10</text>
<text x="45.7" y="166.3">22</text>
<text x="59.6" y="166.3">32</text>
<text x="84.4" y="167.6">4</text>
<text x="84.4" y="165.1">5</text>
<text x="84.4" y="162.5">6</text>
<text x="104.1" y="167.6">14RAW13</text>
<text x="104.1" y="165.1">15RAW12</text>
<text x="104.7" y="162.5">7</text>
<text x="45.7" y="168.9">24</text>
<text x="45.7" y="171.4">31</text>
<text x="46.3" y="174">1</text>
<text x="59.6" y="168.9">16</text>
<text x="83.8" y="174">11</text>
<text x="84.4" y="170.2">3</text>
<text x="104.1" y="172.7">12RAW15</text>
<text x="104.1" y="170.2">13RAW14</text>
<text x="84.4" y="177.8">1</text>
<text x="104.7" y="175.2">2</text>
</g>
</svg>
